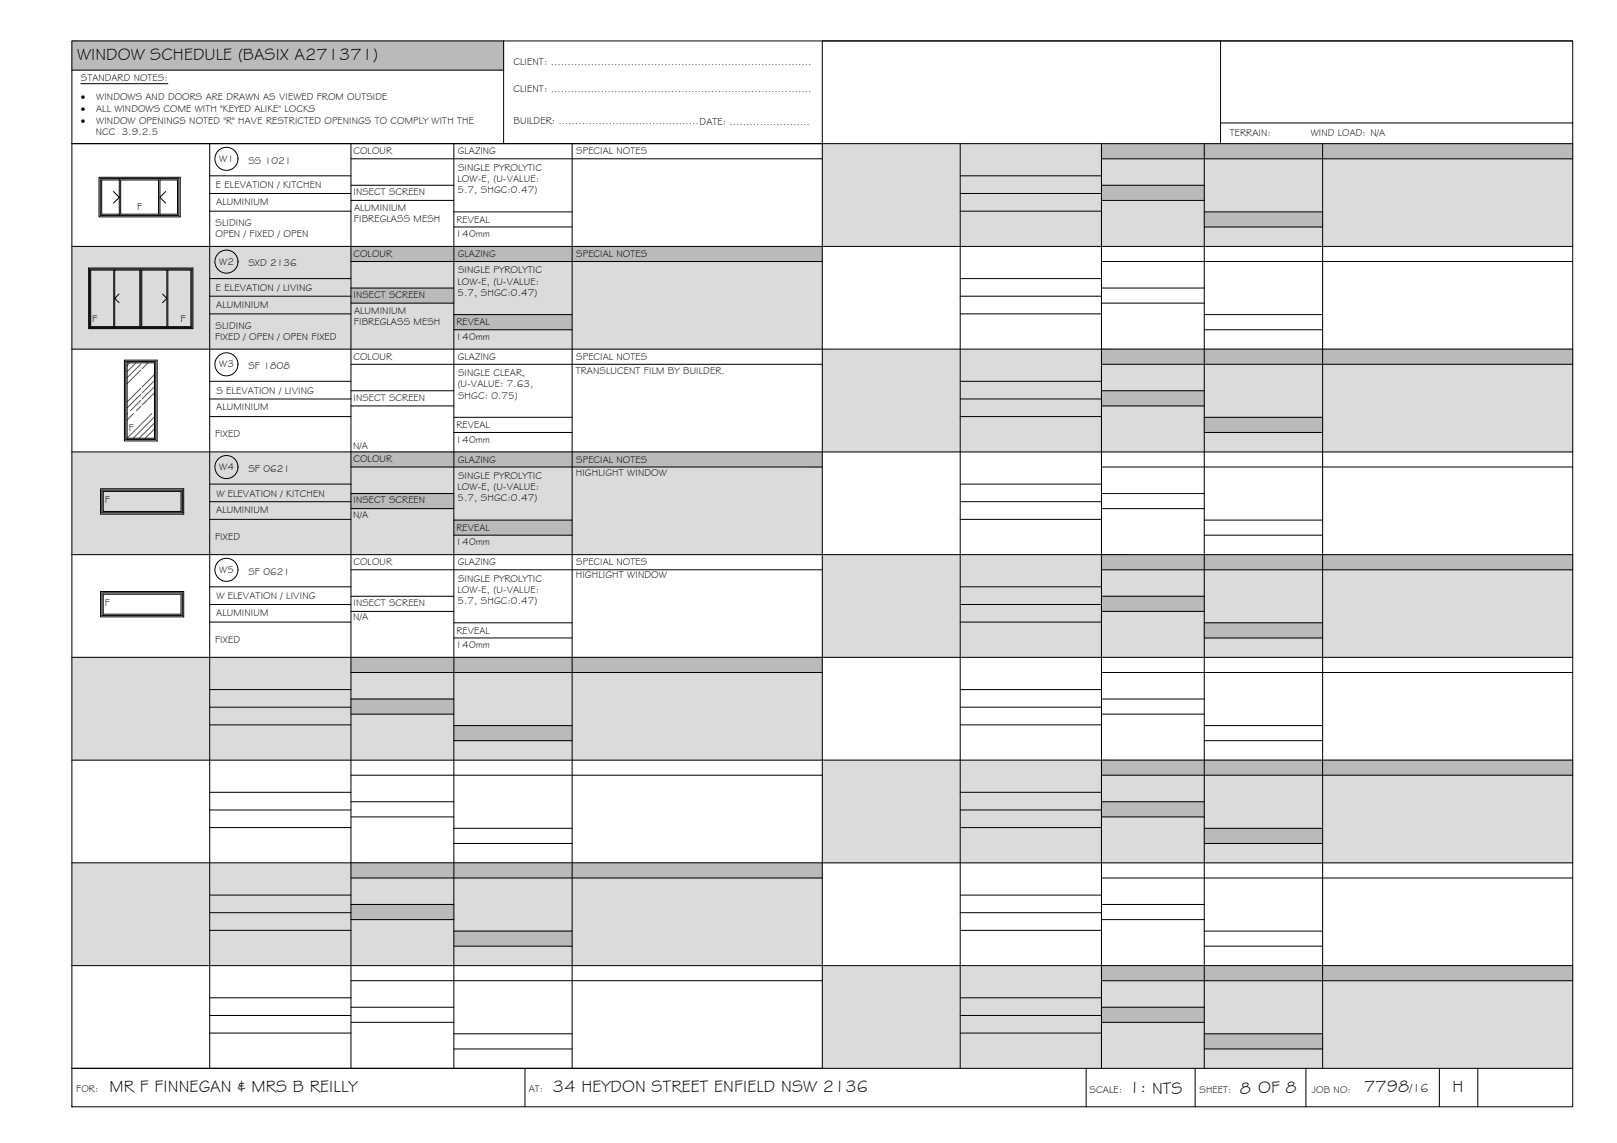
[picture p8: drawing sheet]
<svg xmlns="http://www.w3.org/2000/svg" width="420mm" height="297mm" viewBox="0 0 420 297" stroke-linecap="round" stroke-linejoin="round" font-family="sans-serif">
<!-- layer: WINDOW SCHEDULE HATCH -->
<g fill="#dbdbdb" stroke="#dbdbdb" stroke-width=".26">
<path d="M213.7 37.3l195 26.7v-26.7zM213.7 37.3l195 26.7h-195z"/>
<path d="M18.7 64l195 26.7v-26.7zM18.7 64l195 26.7h-195z"/>
<path d="M213.7 90.7l195 26.7v-26.7zM213.7 90.7l195 26.7h-195z"/>
<path d="M18.7 117.4l195 26.7v-26.7zM18.7 117.4l195 26.7h-195z"/>
<path d="M213.7 144.1l195 26.7v-26.7zM213.7 144.1l195 26.7h-195z"/>
<path d="M18.7 170.8l195 26.7v-26.7zM18.7 170.8l195 26.7h-195z"/>
<path d="M213.7 197.5l195 26.7v-26.7zM213.7 197.5l195 26.7h-195z"/>
<path d="M18.7 224.2l195 26.7v-26.7zM18.7 224.2l195 26.7h-195z"/>
<path d="M213.7 250.9l195 26.7v-26.7zM213.7 250.9l195 26.7h-195z"/>
</g>
<g fill="#bababa" stroke="#bababa" stroke-width=".26">
<path d="M18.7 10.6l112.2 7.6v-7.6zM18.7 10.6l112.2 7.6h-112.2z"/>
<path d="M286.2 37.3l122.5 4v-4zM286.2 37.3l122.5 4h-122.5z"/>
<path d="M286.2 48.1l26.7 4v-4zM286.2 48.1l26.7 4h-26.7z"/>
<path d="M312.9 55.1l30.8 3.9v-3.9zM312.9 55.1l30.8 3.9h-30.8z"/>
<path d="M91.2 64l122.5 4v-4zM91.2 64l122.5 4h-122.5z"/>
<path d="M91.2 74.9l26.7 3.9v-3.9zM91.2 74.9l26.7 3.9h-26.7z"/>
<path d="M117.9 81.8l30.8 3.9v-3.9zM117.9 81.8l30.8 3.9h-30.8z"/>
<path d="M286.2 90.7l122.5 4v-4zM286.2 90.7l122.5 4h-122.5z"/>
<path d="M286.2 101.6l26.7 3.9v-3.9zM286.2 101.6l26.7 3.9h-26.7z"/>
<path d="M312.9 108.5l30.8 3.9v-3.9zM312.9 108.5l30.8 3.9h-30.8z"/>
<path d="M91.2 117.4l122.5 4v-4zM91.2 117.4l122.5 4h-122.5z"/>
<path d="M91.2 128.3l26.7 3.9v-3.9zM91.2 128.3l26.7 3.9h-26.7z"/>
<path d="M117.9 135.2l30.8 3.9v-3.9zM117.9 135.2l30.8 3.9h-30.8z"/>
<path d="M286.2 144.1l122.5 4v-4zM286.2 144.1l122.5 4h-122.5z"/>
<path d="M286.2 155l26.7 3.9v-3.9zM286.2 155l26.7 3.9h-26.7z"/>
<path d="M312.9 161.9l30.8 3.9v-3.9zM312.9 161.9l30.8 3.9h-30.8z"/>
<path d="M91.2 170.8l122.5 4v-4zM91.2 170.8l122.5 4h-122.5z"/>
<path d="M91.2 181.6l26.7 4v-4zM91.2 181.6l26.7 4h-26.7z"/>
<path d="M117.9 188.6l30.8 3.9v-3.9zM117.9 188.6l30.8 3.9h-30.8z"/>
<path d="M286.2 197.5l122.5 4v-4zM286.2 197.5l122.5 4h-122.5z"/>
<path d="M286.2 208.4l26.7 3.9v-3.9zM286.2 208.4l26.7 3.9h-26.7z"/>
<path d="M312.9 215.3l30.8 3.9v-3.9zM312.9 215.3l30.8 3.9h-30.8z"/>
<path d="M91.2 224.2l122.5 4v-4zM91.2 224.2l122.5 4h-122.5z"/>
<path d="M91.2 235l26.7 4v-4zM91.2 235l26.7 4h-26.7z"/>
<path d="M117.9 242l30.8 3.9v-3.9zM117.9 242l30.8 3.9h-30.8z"/>
<path d="M286.2 250.9l122.5 4v-4zM286.2 250.9l122.5 4h-122.5z"/>
<path d="M286.2 261.8l26.7 3.9v-3.9zM286.2 261.8l26.7 3.9h-26.7z"/>
<path d="M312.9 268.7l30.8 3.9v-3.9zM312.9 268.7l30.8 3.9h-30.8z"/>
</g>
<!-- layer: BORDER -->
<g fill="none" stroke="#000" stroke-width=".26">
<path d="M18.7 10.6h390v277h-390zM18.7 18.2h112.2M130.9 10.6v26.7M317.1 10.6v26.7M408.7 10.6h-195v267M18.7 37.3h390M54.5 37.3v240.3M91.2 37.3v240.3M117.9 37.3v240.3M148.7 37.3v240.3M249.5 37.3v240.3M286.2 37.3v240.3"/>
<path d="M312.9 37.3v240.3M317.1 32h91.6M343.7 37.3v240.3M54.5 45.7h36.7M54.5 50.3h36.7M54.5 54.9h36.7M91.2 41.3h122.5M91.2 48.1h26.7M91.2 52.1h26.7M117.9 55.1h30.8M117.9 59h30.8M249.5 45.7h36.7"/>
<path d="M249.5 50.3h36.7M249.5 54.9h36.7M286.2 41.3h122.5M286.2 48.1h26.7M286.2 52.1h26.7M312.9 55.1h30.8M312.9 59h30.8M18.7 64h390M54.5 72.4h36.7M54.5 77h36.7M91.2 68h122.5M91.2 74.9h26.7"/>
<path d="M91.2 78.8h26.7M249.5 72.4h36.7M249.5 77h36.7M286.2 68h122.5M286.2 74.9h26.7M286.2 78.8h26.7M18.7 90.7h390M54.5 81.6h36.7M54.5 99.1h36.7M91.2 94.7h122.5M117.9 81.8h30.8M117.9 85.7h30.8"/>
<path d="M249.5 81.6h36.7M249.5 99.1h36.7M286.2 94.7h122.5M312.9 81.8h30.8M312.9 85.7h30.8M18.7 117.4h390M54.5 103.7h36.7M54.5 108.3h36.7M91.2 101.6h26.7M91.2 105.5h26.7M117.9 108.5h30.8M117.9 112.4h30.8"/>
<path d="M249.5 103.7h36.7M249.5 108.3h36.7M286.2 101.6h26.7M286.2 105.5h26.7M312.9 108.5h30.8M312.9 112.4h30.8M54.5 125.8h36.7M54.5 130.4h36.7M54.5 135h36.7M91.2 121.4h122.5M91.2 128.3h26.7M91.2 132.2h26.7"/>
<path d="M117.9 135.2h30.8M117.9 139.1h30.8M249.5 125.8h36.7M249.5 130.4h36.7M249.5 135h36.7M286.2 121.4h122.5M286.2 128.3h26.7M286.2 132.2h26.7M312.9 135.2h30.8M312.9 139.1h30.8M18.7 144.1h390M54.5 152.5h36.7"/>
<path d="M54.5 157.1h36.7M91.2 148.1h122.5M91.2 155h26.7M91.2 158.9h26.7M249.5 152.5h36.7M249.5 157.1h36.7M286.2 148.1h122.5M286.2 155h26.7M286.2 158.9h26.7M18.7 170.8h390M54.5 161.7h36.7M54.5 179.2h36.7"/>
<path d="M91.2 174.8h122.5M117.9 161.9h30.8M117.9 165.8h30.8M249.5 161.7h36.7M249.5 179.2h36.7M286.2 174.8h122.5M312.9 161.9h30.8M312.9 165.8h30.8M18.7 197.5h390M54.5 183.8h36.7M54.5 188.4h36.7M91.2 181.7h26.7"/>
<path d="M91.2 185.6h26.7M117.9 188.6h30.8M117.9 192.5h30.8M249.5 183.8h36.7M249.5 188.4h36.7M286.2 181.7h26.7M286.2 185.6h26.7M312.9 188.6h30.8M312.9 192.5h30.8M54.5 205.9h36.7M54.5 210.5h36.7M54.5 215.1h36.7"/>
<path d="M91.2 201.5h122.5M91.2 208.4h26.7M91.2 212.3h26.7M117.9 215.3h30.8M117.9 219.2h30.8M249.5 205.9h36.7M249.5 210.5h36.7M249.5 215.1h36.7M286.2 201.5h122.5M286.2 208.4h26.7M286.2 212.3h26.7M312.9 215.3h30.8"/>
<path d="M312.9 219.2h30.8M18.7 224.2h390M54.5 232.6h36.7M54.5 237.2h36.7M91.2 228.2h122.5M91.2 235h26.7M91.2 239h26.7M249.5 232.6h36.7M249.5 237.2h36.7M286.2 228.2h122.5M286.2 235h26.7M286.2 239h26.7"/>
<path d="M18.7 250.9h390M54.5 241.8h36.7M54.5 259.3h36.7M91.2 254.9h122.5M117.9 242h30.8M117.9 245.9h30.8M249.5 241.8h36.7M249.5 259.3h36.7M286.2 254.9h122.5M312.9 242h30.8M312.9 245.9h30.8M18.7 277.6h390"/>
<path d="M54.5 263.9h36.7M54.5 268.5h36.7M91.2 261.8h26.7M91.2 265.7h26.7M117.9 268.7h30.8M117.9 272.6h30.8M136.4 277.6v10M249.5 263.9h36.7M249.5 268.5h36.7M282.2 277.6v10M286.2 261.8h26.7M286.2 265.7h26.7"/>
<path d="M310.5 277.6v10M312.9 268.7h30.8M312.9 272.6h30.8M339.3 277.6v10M374 277.6v10M384 277.6v10"/>
</g>
<!-- layer: TEXT -->
<path d="M21 21.8h22.6" fill="none" stroke="#000" stroke-width=".26"/>
<!-- layer: HATCH -->
<g fill="none" stroke="#545454" stroke-width=".26">
<path d="M33.8 94.3l-.8 .7M35.3 94.3l-2.3 2.3M36.6 94.6l-3.6 3.6M36.6 96.2l-3.6 3.5M38.5 94.3l-1.6 1.5M40.1 97.3l-3.2 3.3M40.1 98.9l-3.2 3.2M33.2 107.4l-.2 .2M34.8 107.4l-1.8 1.8M36.6 104l-2.7 2.7M36.6 100.9l-3.6 3.6M36.6 102.5l-3.6 3.5"/>
<path d="M36.6 105.6l-1.1 1.1M39.5 107.4l-6.5 6.5M40.1 108.3l-5.5 5.6M40.1 100.5l-3.2 3.2M40.1 109.9l-3.9 4M40.1 102.1l-3.2 3.2M40.1 111.5l-2.4 2.4"/>
</g>
<!-- layer: WINDOWS -->
<g fill="none" stroke="#000" stroke-width=".26">
<path d="M26.1 46.4h20.4v9.6h-20.4zM29.5 49.8l1.5 1.5-1.5 1.5M31 46.8h-4.6v8.9h4.6M31 46.4v9.6M31.4 46.8h9.8v8.9h-9.8zM41.6 46.8h4.5v8.9h-4.5M41.6 46.4v9.6M43 49.8l-1.4 1.5 1.4 1.5M23.3 69.9h26.6v15.2h-26.6zM23.6 70.2h6v14.7h-6zM29.8 70.2h6.5v14.7h-6.5M29.8 69.9v15.2"/>
<path d="M30.9 76.4l-1.1 1.1 1.1 1.2M36.6 69.9v15.2M42.2 76.4l1.2 1.1-1.2 1.2M43.4 70.2h-6.6v14.7h6.6M43.4 69.9v15.2M43.6 70.2h6v14.7h-6zM32.7 93.9h7.8v20.3h-7.8zM33 94.3h7.1v19.6h-7.1zM26.5 127.4h20.9v5.9h-20.9zM26.8 127.7h20.2v5.2h-20.2zM26.5 154.1h20.9v5.9h-20.9zM26.8 154.4h20.2v5.2h-20.2z"/>
<circle cx="58.8" cy="41.3" r="3"/>
<circle cx="58.8" cy="68" r="3"/>
<circle cx="58.8" cy="94.7" r="3"/>
<circle cx="58.8" cy="121.4" r="3"/>
<circle cx="58.8" cy="148.1" r="3"/>
</g>
<!-- layer: NEWWORK -->
<path d="M25.7 46.1h21.1v10.3h-21.1zM23 69.7h27.1v15.7h-27.1zM32.3 93.6h8.5v21h-8.5zM26.1 127h21.6v6.6h-21.6zM26.1 153.7h21.6v6.6h-21.6z" fill="none" stroke="#000" stroke-width=".26"/>
<g font-size="4.5">
<text x="20" y="15.6">WINDOW SCHEDULE (BASIX A271371)</text>
<text x="28.5" y="283.7">MR F FINNEGAN &amp; MRS B REILLY</text>
<text x="143.7" y="283.7">34 HEYDON STREET ENFIELD NSW 2136</text>
<text x="293.4" y="284">1: NTS</text>
<text x="322.2" y="284.2">8 OF 8</text>
<text x="354.5" y="283.8">7798</text>
<text x="377.4" y="283.8">H</text>
</g>
<text font-size="3.2" x="366.3" y="283.8">/16</text>
<g font-size="2.6">
<text x="133.4" y="16.9">CLIENT: ..............................................................................</text>
<text x="21" y="21.1">STANDARD NOTES:</text>
<text x="21" y="26.1">·</text>
<text x="21" y="29.1">·</text>
<text x="25" y="29.1">ALL WINDOWS COME WITH &quot;KEYED ALIKE&quot; LOCKS</text>
<text x="25" y="26.1">WINDOWS AND DOORS ARE DRAWN AS VIEWED FROM OUTSIDE</text>
<text x="133.4" y="24">CLIENT: ..............................................................................</text>
<text x="21" y="32.1">·</text>
<text x="24.9" y="35.1">NCC 3.9.2.5</text>
<text x="25" y="32.1">WINDOW OPENINGS NOTED &quot;R&quot; HAVE RESTRICTED OPENINGS TO COMPLY WITH THE</text>
<text x="133.4" y="32.3">BUILDER: ..........................................DATE: ........................</text>
<text x="319.6" y="35.4">TERRAIN:</text>
<text x="340.6" y="35.4">WIND LOAD: N/A</text>
<text x="91.8" y="40.1">COLOUR</text>
<text x="119" y="40.1">GLAZING</text>
<text x="149.7" y="40.1">SPECIAL NOTES</text>
<text x="57" y="42.1">W1</text>
<text x="64.5" y="42.6">SS 1021</text>
<text x="118.9" y="47.2">LOW-E, (U-VALUE:</text>
<text x="119" y="44.3">SINGLE PYROLYTIC</text>
<text x="56.1" y="49">E ELEVATION / KITCHEN</text>
<text x="56.2" y="53.2">ALUMINIUM</text>
<text x="91.8" y="50.7">INSECT SCREEN</text>
<text x="118.9" y="50.2">5.7, SHGC:0.47)</text>
<text x="35.6" y="54.5">F</text>
<text x="56" y="58.7">SLIDING</text>
<text x="92" y="57.7">FIBREGLASS MESH</text>
<text x="92" y="54.9">ALUMINIUM</text>
<text x="118.6" y="57.9">REVEAL</text>
<text x="56" y="61.6">OPEN / FIXED / OPEN</text>
<text x="118.4" y="61.7">140mm</text>
<text x="57" y="68.8">W2</text>
<text x="64.5" y="69.3">SXD 2136</text>
<text x="91.8" y="66.8">COLOUR</text>
<text x="119" y="66.9">GLAZING</text>
<text x="119" y="71">SINGLE PYROLYTIC</text>
<text x="149.7" y="66.9">SPECIAL NOTES</text>
<text x="56.1" y="75.7">E ELEVATION / LIVING</text>
<text x="91.8" y="77.4">INSECT SCREEN</text>
<text x="118.9" y="73.9">LOW-E, (U-VALUE:</text>
<text x="118.9" y="76.9">5.7, SHGC:0.47)</text>
<text x="24" y="83.7">F</text>
<text x="46.9" y="83.7">F</text>
<text x="56.2" y="79.9">ALUMINIUM</text>
<text x="92" y="81.6">ALUMINIUM</text>
<text x="55.9" y="88.3">FIXED / OPEN / OPEN FIXED</text>
<text x="56" y="85.4">SLIDING</text>
<text x="92" y="84.4">FIBREGLASS MESH</text>
<text x="118.4" y="88.3">140mm</text>
<text x="118.6" y="84.6">REVEAL</text>
<text x="57" y="95.5">W3</text>
<text x="64.5" y="96">SF 1808</text>
<text x="91.8" y="93.5">COLOUR</text>
<text x="119" y="93.5">GLAZING</text>
<text x="149.7" y="93.5">SPECIAL NOTES</text>
<text x="118.9" y="100.6">(U-VALUE: 7.63,</text>
<text x="119" y="97.7">SINGLE CLEAR,</text>
<text x="149.6" y="97.3">TRANSLUCENT FILM BY BUILDER.</text>
<text x="56.2" y="106.7">ALUMINIUM</text>
<text x="56.2" y="102.4">S ELEVATION / LIVING</text>
<text x="91.8" y="104.1">INSECT SCREEN</text>
<text x="119" y="103.6">SHGC: 0.75)</text>
<text x="33.5" y="112">F</text>
<text x="55.9" y="113.6">FIXED</text>
<text x="118.6" y="111.3">REVEAL</text>
<text x="91.8" y="116.6">N/A</text>
<text x="118.4" y="115">140mm</text>
<text x="57" y="122.2">W4</text>
<text x="64.5" y="122.7">SF 0621</text>
<text x="91.8" y="120.2">COLOUR</text>
<text x="119" y="120.3">GLAZING</text>
<text x="119" y="124.4">SINGLE PYROLYTIC</text>
<text x="149.6" y="123.6">HIGHLIGHT WINDOW</text>
<text x="149.7" y="120.3">SPECIAL NOTES</text>
<text x="27.2" y="130.8">F</text>
<text x="56.2" y="129.1">W ELEVATION / KITCHEN</text>
<text x="91.8" y="130.8">INSECT SCREEN</text>
<text x="118.9" y="127.4">LOW-E, (U-VALUE:</text>
<text x="118.9" y="130.3">5.7, SHGC:0.47)</text>
<text x="56.2" y="133.3">ALUMINIUM</text>
<text x="91.8" y="134.5">N/A</text>
<text x="118.6" y="138">REVEAL</text>
<text x="55.9" y="140.3">FIXED</text>
<text x="118.4" y="141.7">140mm</text>
<text x="57" y="148.9">W5</text>
<text x="64.5" y="149.4">SF 0621</text>
<text x="91.8" y="146.9">COLOUR</text>
<text x="119" y="147">GLAZING</text>
<text x="149.7" y="147">SPECIAL NOTES</text>
<text x="56.2" y="155.8">W ELEVATION / LIVING</text>
<text x="118.9" y="154">LOW-E, (U-VALUE:</text>
<text x="119" y="151.1">SINGLE PYROLYTIC</text>
<text x="149.6" y="150.3">HIGHLIGHT WINDOW</text>
<text x="27.2" y="157.5">F</text>
<text x="56.2" y="160">ALUMINIUM</text>
<text x="91.8" y="161.2">N/A</text>
<text x="91.8" y="157.5">INSECT SCREEN</text>
<text x="118.9" y="157">5.7, SHGC:0.47)</text>
<text x="55.9" y="167">FIXED</text>
<text x="118.6" y="164.7">REVEAL</text>
<text x="118.4" y="168.4">140mm</text>
<text x="19.8" y="283.8">FOR:</text>
<text x="137.4" y="283.7">AT:</text>
<text x="283.1" y="284">SCALE:</text>
<text x="311.7" y="284">SHEET:</text>
<text x="340.9" y="284">JOB NO:</text>
</g>
</svg>
